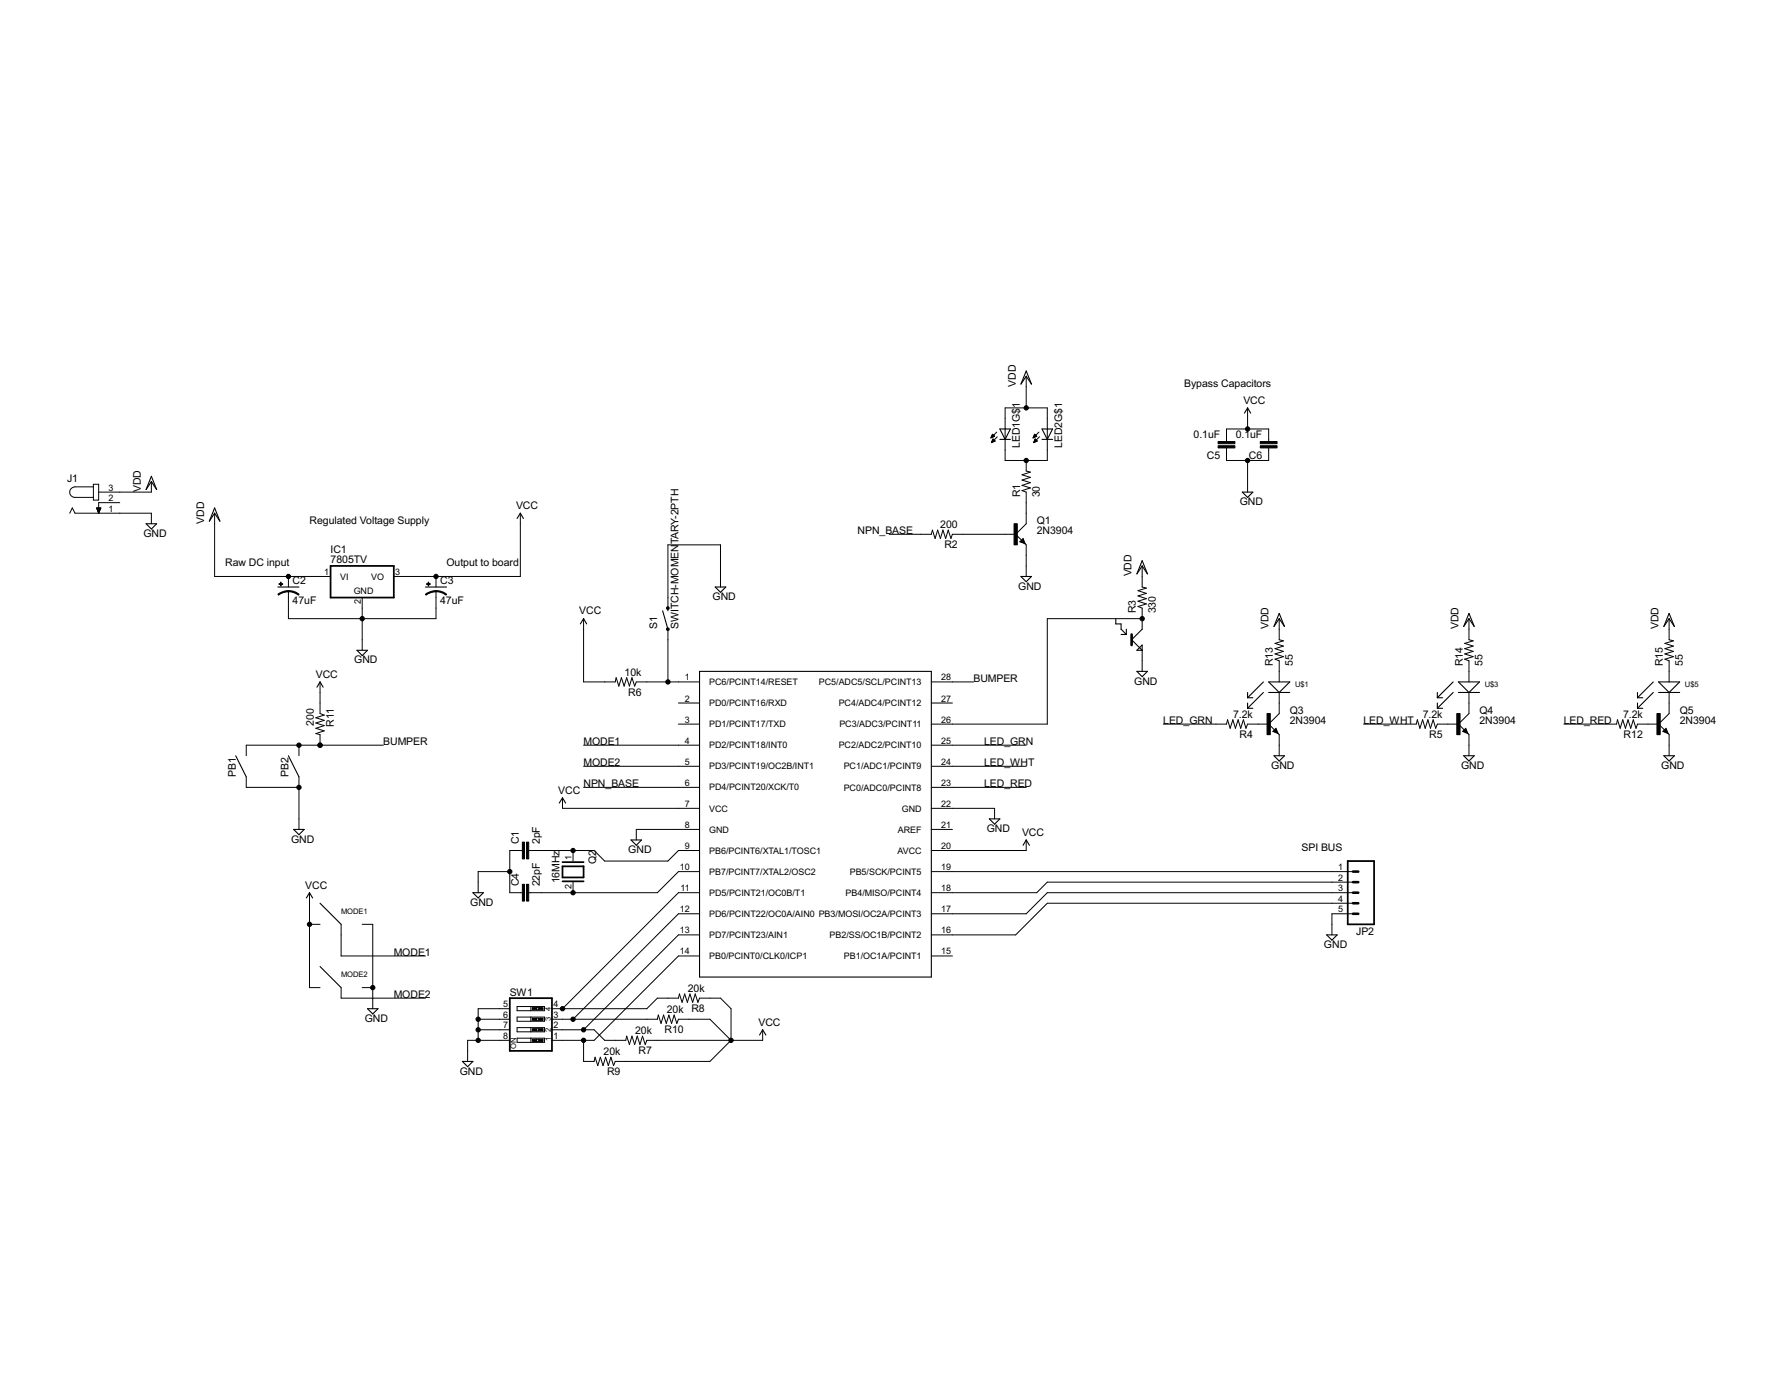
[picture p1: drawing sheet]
<svg xmlns="http://www.w3.org/2000/svg" width="279mm" height="216mm" viewBox="0 0 279 216" stroke-linecap="round" stroke-linejoin="round" font-family="sans-serif">
<g fill="none" stroke="#000" stroke-width=".17">
<path d="M160.7 58.1l.8 2-.8-1.2-.8 1.2zM23.7 74.6l.8 2-.8-1.2-.8 1.2zM33.6 79.5l.8 2.1-.8-1.3-.8 1.3zM156.6 67.2h1.6l-.8 1.6zM156.6 68.8h1.6M163.2 68.8h1.6M163.2 67.2h1.6l-.8 1.6zM194.6 77h1.6l-.8 .9zM194.9 64.7l.5-.8 .5 .8M22.9 82h1.6l-.8 .8zM43.5 91.9h3.3M66.6 91.9h3.3"/>
<path d="M81 81.2l.5-.9 .5 .9M90.9 97.7l.5-.8 .5 .8M103.8 95.6l.8 2.9M104.6 95.2v.4M112 91.9h1.7l-.9 .8zM159.9 90.3h1.6l-.8 .8zM160.2 84.5l.2 .5-.5-.2zM160.2 84.6l-.1 .2M174.8 96.9v.8h.8v.8l.8 .8M175.6 99.3h.8M176.4 98.5v.8M178.9 98.5l-1.7 1.7 1.7 1.6"/>
<path d="M178.9 87.8l.8 2.1-.8-1.3-.8 1.3zM200.3 96l.9 2.1-.9-1.2-.8 1.2zM230.1 96l.8 2.1-.8-1.2-.9 1.2zM261.4 96l.8 2.1-.8-1.2-.8 1.2zM36.9 118.3l1.7 3.3M45.2 118.3l1.6 3.3M49.6 107.6l.5-.8 .5 .8M55.9 101.8h1.7l-.9 .8zM109.6 105.1h36.3v47.9h-36.3zM178.1 105.1h1.6l-.8 .8zM178.1 101.8l.8-.8v.8zM195.4 108.4v.8"/>
<path d="M195.4 110.1v.8M195.4 110.9h.8M195.4 109.2h.8M197.9 108.4l-2.5 2.5M197.9 106.8l-2.5 2.4M198.7 106.8h3.3l-1.7 1.6zM198.7 108.4h3.3M199.5 118.3h1.7l-.9 .8zM199.8 114.2l.2 .5-.5-.2zM199.8 114.3l-.1 .2M225.1 110.9h.8M225.1 109.2h.8"/>
<path d="M225.1 108.4v.8M225.1 110.1v.8M227.6 108.4l-2.5 2.5M227.6 106.8l-2.5 2.4M228.4 106.8h3.3l-1.6 1.6zM228.4 108.4h3.3M229.2 118.3h1.7l-.8 .8zM229.6 114.2l.1 .5-.5-.2zM229.6 114.3l-.2 .2M256.5 110.9h.8M256.5 109.2h.8M256.5 108.4v.8"/>
<path d="M256.5 110.1v.8M258.9 108.4l-2.4 2.5M258.9 106.8l-2.4 2.4M259.8 106.8h3.3l-1.7 1.6zM259.8 108.4h3.3M260.6 118.3h1.6l-.8 .8zM260.6 114.5l.3-.3 .2 .5zM260.9 114.3l-.1 .2M46 129.9h1.6l-.8 .8zM74.1 139.8h1.6l-.8 .8zM87.6 125.7l.5-.8 .5 .8M98.8 131.5h1.7l-.8 .8z"/>
<path d="M154.9 128.2h1.7l-.8 .8zM160.2 132.3l.5-.8 .5 .8M48 140.6l.5-.8 .5 .8M50.1 141.4l3.3 3.3M50.1 151.3l3.3 3.3M57.6 157.9h1.6l-.8 .8zM207.8 146.4h1.6l-.8 .8zM72.4 166.2h1.7l-.9 .8zM119 162.1l.4-.9 .6 .9"/>
</g>
<g fill="none" stroke="#000" stroke-width=".16">
<path d="M160.7 58.9v5M14.6 76.2h-2.9a.83 .83 0 0 0-.8 .8 .83 .83 0 0 0 .8 .9h2.9M14.6 75.8h.9v2.5h-.9zM15.1 79.5h.7l-.3 .8zM15.2 79.6h.5M15.2 79.7h.5M15.2 79.8h.5M15.3 79.9h.3M18.8 78.7h-3.3v1.6M23.7 75.4v1.6h-8.2M155.2 68.5h.1M155.2 68.4h.3"/>
<path d="M155.3 68.4h.3M155.3 68.3h.5M155.3 69.2h.1M155.3 68.2h.4M155.3 69.2h.3M155.4 68.2h.2M155.4 69.1h.3M155.4 68.1h.2M155.4 69h.5M155.4 69h.4M155.4 68h.1M155.4 68.9h.3"/>
<path d="M155.5 68.8h.1M155.8 68.3l-.4-.3-.2 .6M155.8 68.3l-.6 .3M155.9 69l-.4-.3-.2 .6M155.9 69l-.6 .3M156.1 67.6l-.9 1M156.2 68.4l-.9 .9M157.4 63.9h6.6v8.2h-6.6zM160.7 72.1v1.6l.7 .2-1.3 .4 1.3 .4-1.3 .5 1.3 .4-1.3 .4 1.3 .4-1.3 .4 .6 .2v5l-1.6 1.7M161.8 68.5h.1M161.8 68.4h.3M161.9 68.4h.3"/>
<path d="M161.9 68.3h.5M161.9 69.2h.1M161.9 68.2h.4M161.9 69.2h.3M162 68.2h.2M162 69.1h.3M162 68.1h.2M162 69h.4M162 68h.1M162.1 68.9h.2M162.1 68.8h.1M162.4 68.3l-.3-.3-.3 .6"/>
<path d="M162.4 68.3l-.6 .3M162.5 69l-.4-.3-.2 .6M162.5 69l-.6 .3M162.7 67.6l-.9 1M162.8 68.4l-.9 .9M192.1 69.1v-1.9h6.6v1.9M192.1 70.1v2h6.6v-2M195.4 63.9v3.3M195.4 72.1v4.9M10.9 80.3l.4-.8 .4 .8h12v1.7M15.3 80h.3M15.3 80.1h.3"/>
<path d="M15.4 80.1h.1M15.4 80.2h.1M15.4 80.3h.1M33.6 80.3v10h18.2M45.2 90.3v1.6M45.2 92.6v4.3h23.1v-4.3M56.7 93.6v8.2M68.3 90.3v1.6M81.5 80.3v10h-19.8M91.4 96.9v9.9h5l.1-.7 .4 1.3 .4-1.3 .4 1.3 .4-1.3 .5 1.3 .4-1.3 .4 1.3 .3-.6h9.9M104.6 98.5v8.3M112.8 91.9v-6.6h-8.2v9.9"/>
<path d="M139.3 83.7h6.6l.1-.7 .5 1.3 .4-1.3 .4 1.3 .4-1.3 .4 1.3 .4-1.3 .4 1.3 .3-.6h9.9M159.1 83.7l1.6 1.6v5M160.2 84.3l.3 .8-.8-.3zM178.9 96.9h-14.9v16.5h-18.1M178.9 88.6v3.3l.6 .2-1.3 .4 1.3 .4-1.3 .4 1.3 .4-1.3 .4 1.3 .5-1.3 .4 .7 .2v3.3M200.3 96.9v3.3l.7 .1-1.3 .4 1.3 .5-1.3 .4 1.3 .4-1.3 .4 1.3 .4-1.3 .4 .6 .3v3.3M230.1 96.9v3.3l.6 .1-1.3 .4 1.3 .5-1.3 .4 1.3 .4-1.3 .4 1.3 .4-1.3 .4 .7 .3v3.3M261.4 96.9v3.3l.7 .1-1.3 .4 1.3 .5-1.3 .4 1.3 .4-1.3 .4 1.3 .4-1.3 .4 .6 .3v3.3M46.8 116.7v1.6M50.1 106.8v4.9l.7 .3-1.3 .4 1.3 .4-1.3 .4 1.3 .4-1.3 .4 1.3 .4-1.3 .5 .6 .1v1.7M60 116.7h-21.4v1.6M91.4 116.7h18.2"/>
<path d="M91.4 120h18.2M106.3 110.1h3.3M106.3 113.4h3.3M145.9 106.8h6.6M145.9 110.1h3.3M145.9 116.7h14.8M145.9 120h14.8M178.9 101.8v3.3M182.2 113.4h9.9l.2-.7 .4 1.3 .4-1.3 .4 1.3 .4-1.3 .4 1.3 .4-1.3 .4 1.3 .3-.6h3.3M198.7 113.4l1.6 1.6v3.3M199.8 114l.4 .9-.9-.4zM200.3 108.4v3.3l-1.6 1.7"/>
<path d="M213.6 113.4h8.2l.2-.7 .4 1.3 .4-1.3 .4 1.3 .4-1.3 .4 1.3 .5-1.3 .4 1.3 .2-.6h3.3M228.4 113.4l1.7 1.6v3.3M229.6 114l.3 .9-.8-.4zM230.1 108.4v3.3l-1.7 1.7M244.9 113.4h8.3l.1-.7 .4 1.3 .4-1.3 .5 1.3 .4-1.3 .4 1.3 .4-1.3 .4 1.3 .3-.6h3.3M259.8 113.4l1.5 1.5M260.4 114.5l.5-.5 .4 .9zM261.3 114.9l.1 .1v3.3M261.4 108.4v3.3l-1.6 1.7M38.6 121.6v1.7h8.2M46.8 121.6v8.3M48.5 139.8v14.8h1.6"/>
<path d="M79.8 136.5h-4.9v3.3M81.8 133.2h-2v6.6h2M82.8 133.2h10.2l1.7 1.6h9.9l1.7-1.6h3.3M88.1 124.9v1.7h21.5M89.7 133.2v1.6M89.7 138.1v1.7M91.4 123.3h18.2M109.6 129.9h-9.9v1.6M109.6 136.5h-3.3l-3.3 3.3h-20.2M109.6 139.8h-3.3l-18.2 18.1M145.9 123.3h14.8M145.9 126.6h9.9v1.6"/>
<path d="M145.9 129.9h3.3M145.9 136.5h66M160.7 131.5v1.7h-14.8M211.9 138.1h-47.9l-1.6 1.7h-16.5M211.9 139.8h-47.9l-3.3 3.3h-14.8M48.5 144.7h1.6M53.4 144.7v5h13.2M53.4 154.6v1.7h13.2M56.7 144.7h1.7v13.2M56.7 154.6h1.7M74.9 159.6h4.9M79.8 157.9h-4.9v5"/>
<path d="M81 157.6h4.3v.6h-4.3zM81 159.2h4.3v.7h-4.3zM83.1 157.6v.6M83.1 159.2v.7M84.1 157.8h.3M84.1 158.1h.3M84.1 159.4h.3M84.1 159.7h.3M86.4 157.9h14.9l1.7-1.6h3.3l.1-.7 .4 1.3 .4-1.3 .5 1.3 .4-1.3 .4 1.3 .4-1.3 .4 1.3 .3-.6h3.2l1.7 1.6v5M86.4 159.6h16.6l.1-.7 .4 1.3 .4-1.3 .5 1.3 .4-1.3 .4 1.3 .4-1.3 .4 1.3 .3-.6h4.9l3.3 3.3M109.6 143.1h-3.3l-16.6 16.5M109.6 146.4h-3.3l-14.9 14.8"/>
<path d="M109.6 149.7h-3.3l-13.3 13.2h-6.6M145.9 149.7h3.3M211.9 143.1h-3.3v3.3M211.9 141.4h-47.9l-4.9 5h-13.2M74.9 161.2h4.9M79.8 162.9h-6.6v3.3M81 160.9h4.3v.6h-4.3zM81 162.5h4.3v.7h-4.3zM83.1 160.9v.6M83.1 162.5v.7M84.1 161.1h.3M84.1 161.4h.3"/>
<path d="M84.1 162.7h.3M84.1 163h.3M86.4 161.2h6.6l1.7 1.7h3.3l.1-.7 .5 1.3 .4-1.3 .4 1.3 .4-1.3 .4 1.3 .4-1.3 .4 1.3 .3-.6h18.1v-1.7M91.4 162.9v3.3h1.6l.2-.7 .4 1.3 .4-1.3 .4 1.3 .4-1.3 .5 1.3 .4-1.3 .4 1.3 .3-.6h14.8l3.3-3.3"/>
</g>
<g fill="#000" stroke="#000" stroke-width=".16">
<path d="M190.8 69.1h2.6v.4h-2.6zM190.8 69.8h2.6v.3h-2.6zM197.4 69.1h2.6v.4h-2.6zM197.4 69.8h2.6v.3h-2.6zM43.7 91.4h.6v.1h-.6zM43.9 91.1h.1v.6h-.1zM66.8 91.4h.6v.1h-.6zM67.1 91.1v.6zM158.8 82h.5v3.3h-.5zM198.4 111.7h.5v3.3h-.5zM228.2 111.7h.5v3.3h-.5zM259.5 111.7h.5v3.3h-.5z"/>
<path d="M81.8 131.8h.3v2.7h-.3zM81.8 138.5h.3v2.6h-.3zM82.5 131.8h.3v2.7h-.3zM82.5 138.5h.3v2.6h-.3zM83.4 157.8h.7v.3h-.7zM83.4 159.4h.7v.3h-.7zM84.4 157.8h.6v.3h-.6zM84.4 159.4h.6v.3h-.6zM83.4 161.1h.7v.3h-.7zM83.4 162.7h.7v.3h-.7zM84.4 161.1h.6v.3h-.6zM84.4 162.7h.6v.3h-.6z"/>
</g>
<path d="M51.8 88.6h9.9v5h-9.9zM88.1 135.6h3.3v1.8h-3.3zM88.1 138h3.3M88.1 135h3.3M211.1 134.8h4.1v9.9h-4.1zM79.8 156.3h6.6v8.2h-6.6z" fill="none" stroke="#000" stroke-width=".28"/>
<g fill="#000" stroke="#000" stroke-width=".16">
<path d="M43.5 93l1-.4 .7-.1v.1a2.68 2.68 0 0 0-1.6 .6z" fill-rule="evenodd"/>
<path d="M45.2 92.5a2.39 2.39 0 0 1 1.6 .5l-.1 .2a2.45 2.45 0 0 0-1.5-.6z" fill-rule="evenodd"/>
<path d="M66.6 93l1-.4 .7-.1v.1a2.82 2.82 0 0 0-1.6 .6z" fill-rule="evenodd"/>
<path d="M68.3 92.5a2.46 2.46 0 0 1 1.7 .5l-.2 .2a2.45 2.45 0 0 0-1.5-.6z" fill-rule="evenodd"/>
<path d="M104.4 98.4h.4v.3h-.4z" fill-rule="evenodd"/>
<path d="M104.4 95.1h.4v.3h-.4z" fill-rule="evenodd"/>
<circle cx="160.7" cy="72.1" r=".34"/>
<circle cx="160.7" cy="63.9" r=".34"/>
<circle cx="195.4" cy="67.2" r=".34"/>
<circle cx="195.4" cy="72.1" r=".34"/>
<circle cx="45.2" cy="90.3" r=".34"/>
<circle cx="56.7" cy="96.9" r=".34"/>
<circle cx="68.3" cy="90.3" r=".34"/>
<circle cx="178.9" cy="96.9" r=".34"/>
<circle cx="46.8" cy="116.7" r=".34"/>
<circle cx="50.1" cy="116.7" r=".34"/>
<circle cx="104.6" cy="106.8" r=".34"/>
<circle cx="46.8" cy="123.3" r=".34"/>
<circle cx="79.8" cy="136.5" r=".34"/>
<circle cx="89.7" cy="139.8" r=".34"/>
<circle cx="89.7" cy="133.2" r=".34"/>
<circle cx="48.5" cy="144.7" r=".34"/>
<circle cx="58.4" cy="154.6" r=".34"/>
<circle cx="74.9" cy="159.6" r=".34"/>
<circle cx="88.1" cy="157.9" r=".34"/>
<circle cx="89.7" cy="159.6" r=".34"/>
<circle cx="74.9" cy="161.2" r=".34"/>
<circle cx="74.9" cy="162.9" r=".34"/>
<circle cx="91.4" cy="161.2" r=".34"/>
<circle cx="91.4" cy="162.9" r=".34"/>
<circle cx="114.5" cy="162.9" r=".34"/>
</g>
<path d="M177.2 99.3v1.7M211.9 139.8h.8M211.9 138.1h.8M211.9 136.5h.8M211.9 143.1h.8M211.9 141.4h.8" fill="none" stroke="#000" stroke-width=".4"/>
<g font-size="1.8">
<text x="159.1" y="60.6" transform="rotate(-90 159.1 60.6)">VDD</text>
<text x="159.7" y="63.9" transform="rotate(-90 159.7 63.9)">1</text>
<text x="185.5" y="60.6">Bypass Capacitors</text>
<text x="194.7" y="63.2">VCC</text>
<text x="159.7" y="70.1" transform="rotate(-90 159.7 70.1)">LED1G$</text>
<text x="166.3" y="70.1" transform="rotate(-90 166.3 70.1)">LED2G$1</text>
<text x="186.9" y="68.6">0.1uF</text>
<text x="189" y="71.9">C5</text>
<text x="193.5" y="68.6">0.1uF</text>
<text x="195.6" y="71.9">C6</text>
<text x="10.5" y="75.4">J1</text>
<text x="22.1" y="77.1" transform="rotate(-90 22.1 77.1)">VDD</text>
<text x="159.7" y="77.9" transform="rotate(-90 159.7 77.9)">R1</text>
<text x="162.9" y="77.9" transform="rotate(-90 162.9 77.9)">30</text>
<text x="32" y="82" transform="rotate(-90 32 82)">VDD</text>
<text x="48.5" y="82">Regulated Voltage Supply</text>
<text x="80.8" y="79.7">VCC</text>
<text x="134.3" y="83.7">NPN_BASE</text>
<text x="147.3" y="82.7">200</text>
<text x="162.4" y="83.7">2N3904</text>
<text x="162.4" y="82">Q1</text>
<text x="194.1" y="79.1">GND</text>
<text x="22.5" y="84.1">GND</text>
<text x="35.3" y="88.6">Raw DC input</text>
<text x="51.8" y="88.2">7805TV</text>
<text x="51.8" y="86.5">IC1</text>
<text x="69.9" y="88.6">Output to board</text>
<text x="106.2" y="85.2" transform="rotate(-90 106.2 85.2)">TARY-2PTH</text>
<text x="147.9" y="85.8">R2</text>
<text x="45.8" y="94.6">47uF</text>
<text x="45.8" y="91.5">C2</text>
<text x="68.9" y="94.6">47uF</text>
<text x="68.9" y="91.5">C3</text>
<text x="111.6" y="94">GND</text>
<text x="159.5" y="92.3">GND</text>
<text x="177.2" y="90.3" transform="rotate(-90 177.2 90.3)">VDD</text>
<text x="90.7" y="96.2">VCC</text>
<text x="102.9" y="98.5" transform="rotate(-90 102.9 98.5)">S1</text>
<text x="106.2" y="98.5" transform="rotate(-90 106.2 98.5)">SWITCH-MOMEN</text>
<text x="177.9" y="96" transform="rotate(-90 177.9 96)">R3</text>
<text x="181" y="96" transform="rotate(-90 181 96)">330</text>
<text x="198.7" y="98.5" transform="rotate(-90 198.7 98.5)">VDD</text>
<text x="228.4" y="98.5" transform="rotate(-90 228.4 98.5)">VDD</text>
<text x="259.8" y="98.5" transform="rotate(-90 259.8 98.5)">VDD</text>
<text x="49.5" y="106.1">VCC</text>
<text x="55.5" y="103.9">GND</text>
<text x="97.8" y="105.8">10k</text>
<text x="152.5" y="106.8">BUMPER</text>
<text x="177.6" y="107.2">GND</text>
<text x="199.4" y="104.3" transform="rotate(-90 199.4 104.3)">R13</text>
<text x="202.5" y="104.3" transform="rotate(-90 202.5 104.3)">55</text>
<text x="229.1" y="104.3" transform="rotate(-90 229.1 104.3)">R14</text>
<text x="232.2" y="104.3" transform="rotate(-90 232.2 104.3)">55</text>
<text x="260.4" y="104.3" transform="rotate(-90 260.4 104.3)">R15</text>
<text x="263.6" y="104.3" transform="rotate(-90 263.6 104.3)">55</text>
<text x="49.1" y="113.6" transform="rotate(-90 49.1 113.6)">200</text>
<text x="52.3" y="113.8" transform="rotate(-90 52.3 113.8)">R11</text>
<text x="98.4" y="108.9">R6</text>
<text x="182.2" y="113.4">LED_GRN</text>
<text x="193.1" y="112.4">7.2k</text>
<text x="202" y="113.4">2N3904</text>
<text x="202" y="111.7">Q3</text>
<text x="213.5" y="113.4">LED_WHT</text>
<text x="222.8" y="112.4">7.2k</text>
<text x="231.7" y="113.4">2N3904</text>
<text x="231.7" y="111.7">Q4</text>
<text x="244.9" y="113.4">LED_RED</text>
<text x="254.2" y="112.4">7.2k</text>
<text x="263.1" y="113.4">2N3904</text>
<text x="263.1" y="111.7">Q5</text>
<text x="60" y="116.7">BUMPER</text>
<text x="91.4" y="116.7">MODE1</text>
<text x="91.4" y="120">MODE2</text>
<text x="154.1" y="116.7">LED_GRN</text>
<text x="154.1" y="120">LED_WHT</text>
<text x="194.1" y="115.5">R4</text>
<text x="223.8" y="115.5">R5</text>
<text x="254.3" y="115.5">R12</text>
<text x="36.9" y="121.6" transform="rotate(-90 36.9 121.6)">PB1</text>
<text x="45.2" y="121.6" transform="rotate(-90 45.2 121.6)">PB2</text>
<text x="87.4" y="124.3">VCC</text>
<text x="91.4" y="123.3">NPN_BASE</text>
<text x="154.1" y="123.3">LED_RED</text>
<text x="199.1" y="120.4">GND</text>
<text x="228.8" y="120.4">GND</text>
<text x="260.2" y="120.4">GND</text>
<text x="45.6" y="131.9">GND</text>
<text x="154.5" y="130.3">GND</text>
<text x="160.1" y="130.9">VCC</text>
<text x="81.2" y="132.2" transform="rotate(-90 81.2 132.2)">C1</text>
<text x="84.5" y="132.2" transform="rotate(-90 84.5 132.2)">2pF</text>
<text x="93.4" y="135.3" transform="rotate(-90 93.4 135.3)">Q2</text>
<text x="98.4" y="133.6">GND</text>
<text x="203.9" y="133.2">SPI BUS</text>
<text x="47.8" y="139.1">VCC</text>
<text x="73.6" y="141.8">GND</text>
<text x="81.2" y="138.8" transform="rotate(-90 81.2 138.8)">C4</text>
<text x="84.5" y="138.8" transform="rotate(-90 84.5 138.8)">22pF</text>
<text x="87.6" y="138.3" transform="rotate(-90 87.6 138.3)">16MHz</text>
<text x="61.7" y="149.7">MODE1</text>
<text x="207.4" y="148.4">GND</text>
<text x="212.4" y="146.4">JP2</text>
<text x="79.8" y="155.9">SW1</text>
<text x="107.7" y="155.3">20k</text>
<text x="57.1" y="160">GND</text>
<text x="61.7" y="156.3">MODE2</text>
<text x="99.5" y="161.9">20k</text>
<text x="104.1" y="161.7">R10</text>
<text x="104.4" y="158.6">20k R8</text>
<text x="118.8" y="160.6">VCC</text>
<text x="94.5" y="165.2">20k</text>
<text x="100" y="165">R7</text>
<text x="72" y="168.2">GND</text>
<text x="95.1" y="168.3">R9</text>
</g>
<g font-size="1.6">
<text x="17" y="76.8">3</text>
<text x="17" y="78.5">2</text>
<text x="17" y="80.1">1</text>
<text x="50.8" y="90">1</text>
<text x="53.3" y="90.8">VI</text>
<text x="55.4" y="93.1">GND</text>
<text x="56.5" y="94.6" transform="rotate(-90 56.5 94.6)">2</text>
<text x="58.1" y="90.8">VO</text>
<text x="61.9" y="90">3</text>
<text x="107.2" y="106.5">1</text>
<text x="111.1" y="107.3">PC6/PCINT14/RESET</text>
<text x="128.2" y="107.3">PC5/ADC5/SCL/PCINT13</text>
<text x="147.4" y="106.5">28</text>
<text x="107.2" y="109.8">2</text>
<text x="107.2" y="113.1">3</text>
<text x="111.1" y="110.6">PD0/PCINT16/RXD</text>
<text x="111.1" y="113.9">PD1/PCINT17/TXD</text>
<text x="131.3" y="110.6">PC4/ADC4/PCINT12</text>
<text x="131.5" y="113.9">PC3/ADC3/PCINT11</text>
<text x="147.4" y="113.1">26</text>
<text x="147.4" y="109.8">27</text>
<text x="107.2" y="116.4">4</text>
<text x="107.2" y="119.7">5</text>
<text x="111.1" y="117.2">PD2/PCINT18/INT0</text>
<text x="131.3" y="117.2">PC2/ADC2/PCINT10</text>
<text x="147.4" y="119.7">24</text>
<text x="147.4" y="116.4">25</text>
<text x="107.2" y="123">6</text>
<text x="111.1" y="120.5">PD3/PCINT19/OC2B/INT1</text>
<text x="111.1" y="123.8">PD4/PCINT20/XCK/T0</text>
<text x="132.1" y="123.8">PC0/ADC0/PCINT8</text>
<text x="132.1" y="120.5">PC1/ADC1/PCINT9</text>
<text x="147.4" y="123">23</text>
<text x="107.2" y="126.3">7</text>
<text x="107.2" y="129.6">8</text>
<text x="111.1" y="127.1">VCC</text>
<text x="111.1" y="130.4">GND</text>
<text x="140.6" y="130.4">AREF</text>
<text x="141.2" y="127.1">GND</text>
<text x="147.4" y="129.6">21</text>
<text x="147.4" y="126.3">22</text>
<text x="89.5" y="134.6" transform="rotate(-90 89.5 134.6)">1</text>
<text x="106.5" y="136.2">10</text>
<text x="107.2" y="132.9">9</text>
<text x="111.1" y="133.7">PB6/PCINT6/XTAL1/TOSC1</text>
<text x="111.1" y="137">PB7/PCINT7/XTAL2/OSC2</text>
<text x="133.1" y="137">PB5/SCK/PCINT5</text>
<text x="140.6" y="133.7">AVCC</text>
<text x="147.4" y="136.2">19</text>
<text x="147.4" y="132.9">20</text>
<text x="209.6" y="136.2">1</text>
<text x="209.6" y="137.9">2</text>
<text x="89.5" y="139.1" transform="rotate(-90 89.5 139.1)">2</text>
<text x="106.5" y="142.8">12</text>
<text x="106.6" y="139.5">11</text>
<text x="111.1" y="140.3">PD5/PCINT21/OC0B/T1</text>
<text x="111.1" y="143.6">PD6/PCINT22/OC0A/AIN0 PB3/MOSI/OC2A/PCINT3</text>
<text x="132.4" y="140.3">PB4/MISO/PCINT4</text>
<text x="147.4" y="142.8">17</text>
<text x="147.4" y="139.5">18</text>
<text x="209.6" y="139.5">3</text>
<text x="209.6" y="141.2">4</text>
<text x="209.6" y="142.8">5</text>
<text x="106.5" y="146.1">13</text>
<text x="106.5" y="149.4">14</text>
<text x="111.1" y="146.9">PD7/PCINT23/AIN1</text>
<text x="129.9" y="146.9">PB2/SS/OC1B/PCINT2</text>
<text x="147.4" y="149.4">15</text>
<text x="147.4" y="146.1">16</text>
<text x="111.1" y="150.2">PB0/PCINT0/CLK0/ICP1</text>
<text x="132.2" y="150.2">PB1/OC1A/PCINT1</text>
<text x="78.8" y="157.7">5</text>
<text x="78.8" y="159.3">6</text>
<text x="78.8" y="161">7</text>
<text x="86.7" y="161">2</text>
<text x="86.7" y="159.3">3</text>
<text x="86.7" y="157.7">4</text>
<text x="78.8" y="162.6">8</text>
<text x="86.7" y="162.6">1</text>
</g>
<g font-size="1.3">
<text x="202.8" y="107.6">U$1</text>
<text x="232.5" y="107.6">U$3</text>
<text x="263.9" y="107.6">U$5</text>
<text x="53.4" y="143.1">MODE1</text>
<text x="53.4" y="153">MODE2</text>
<text x="86.3" y="161.6" transform="rotate(-90 86.3 161.6)">2</text>
<text x="86.3" y="159.9" transform="rotate(-90 86.3 159.9)">3</text>
<text x="86.3" y="158.3" transform="rotate(-90 86.3 158.3)">4</text>
<text x="80.8" y="164.3" transform="rotate(-90 80.8 164.3)">ON</text>
<text x="86.3" y="163" transform="rotate(-90 86.3 163)">1</text>
</g>
</svg>
